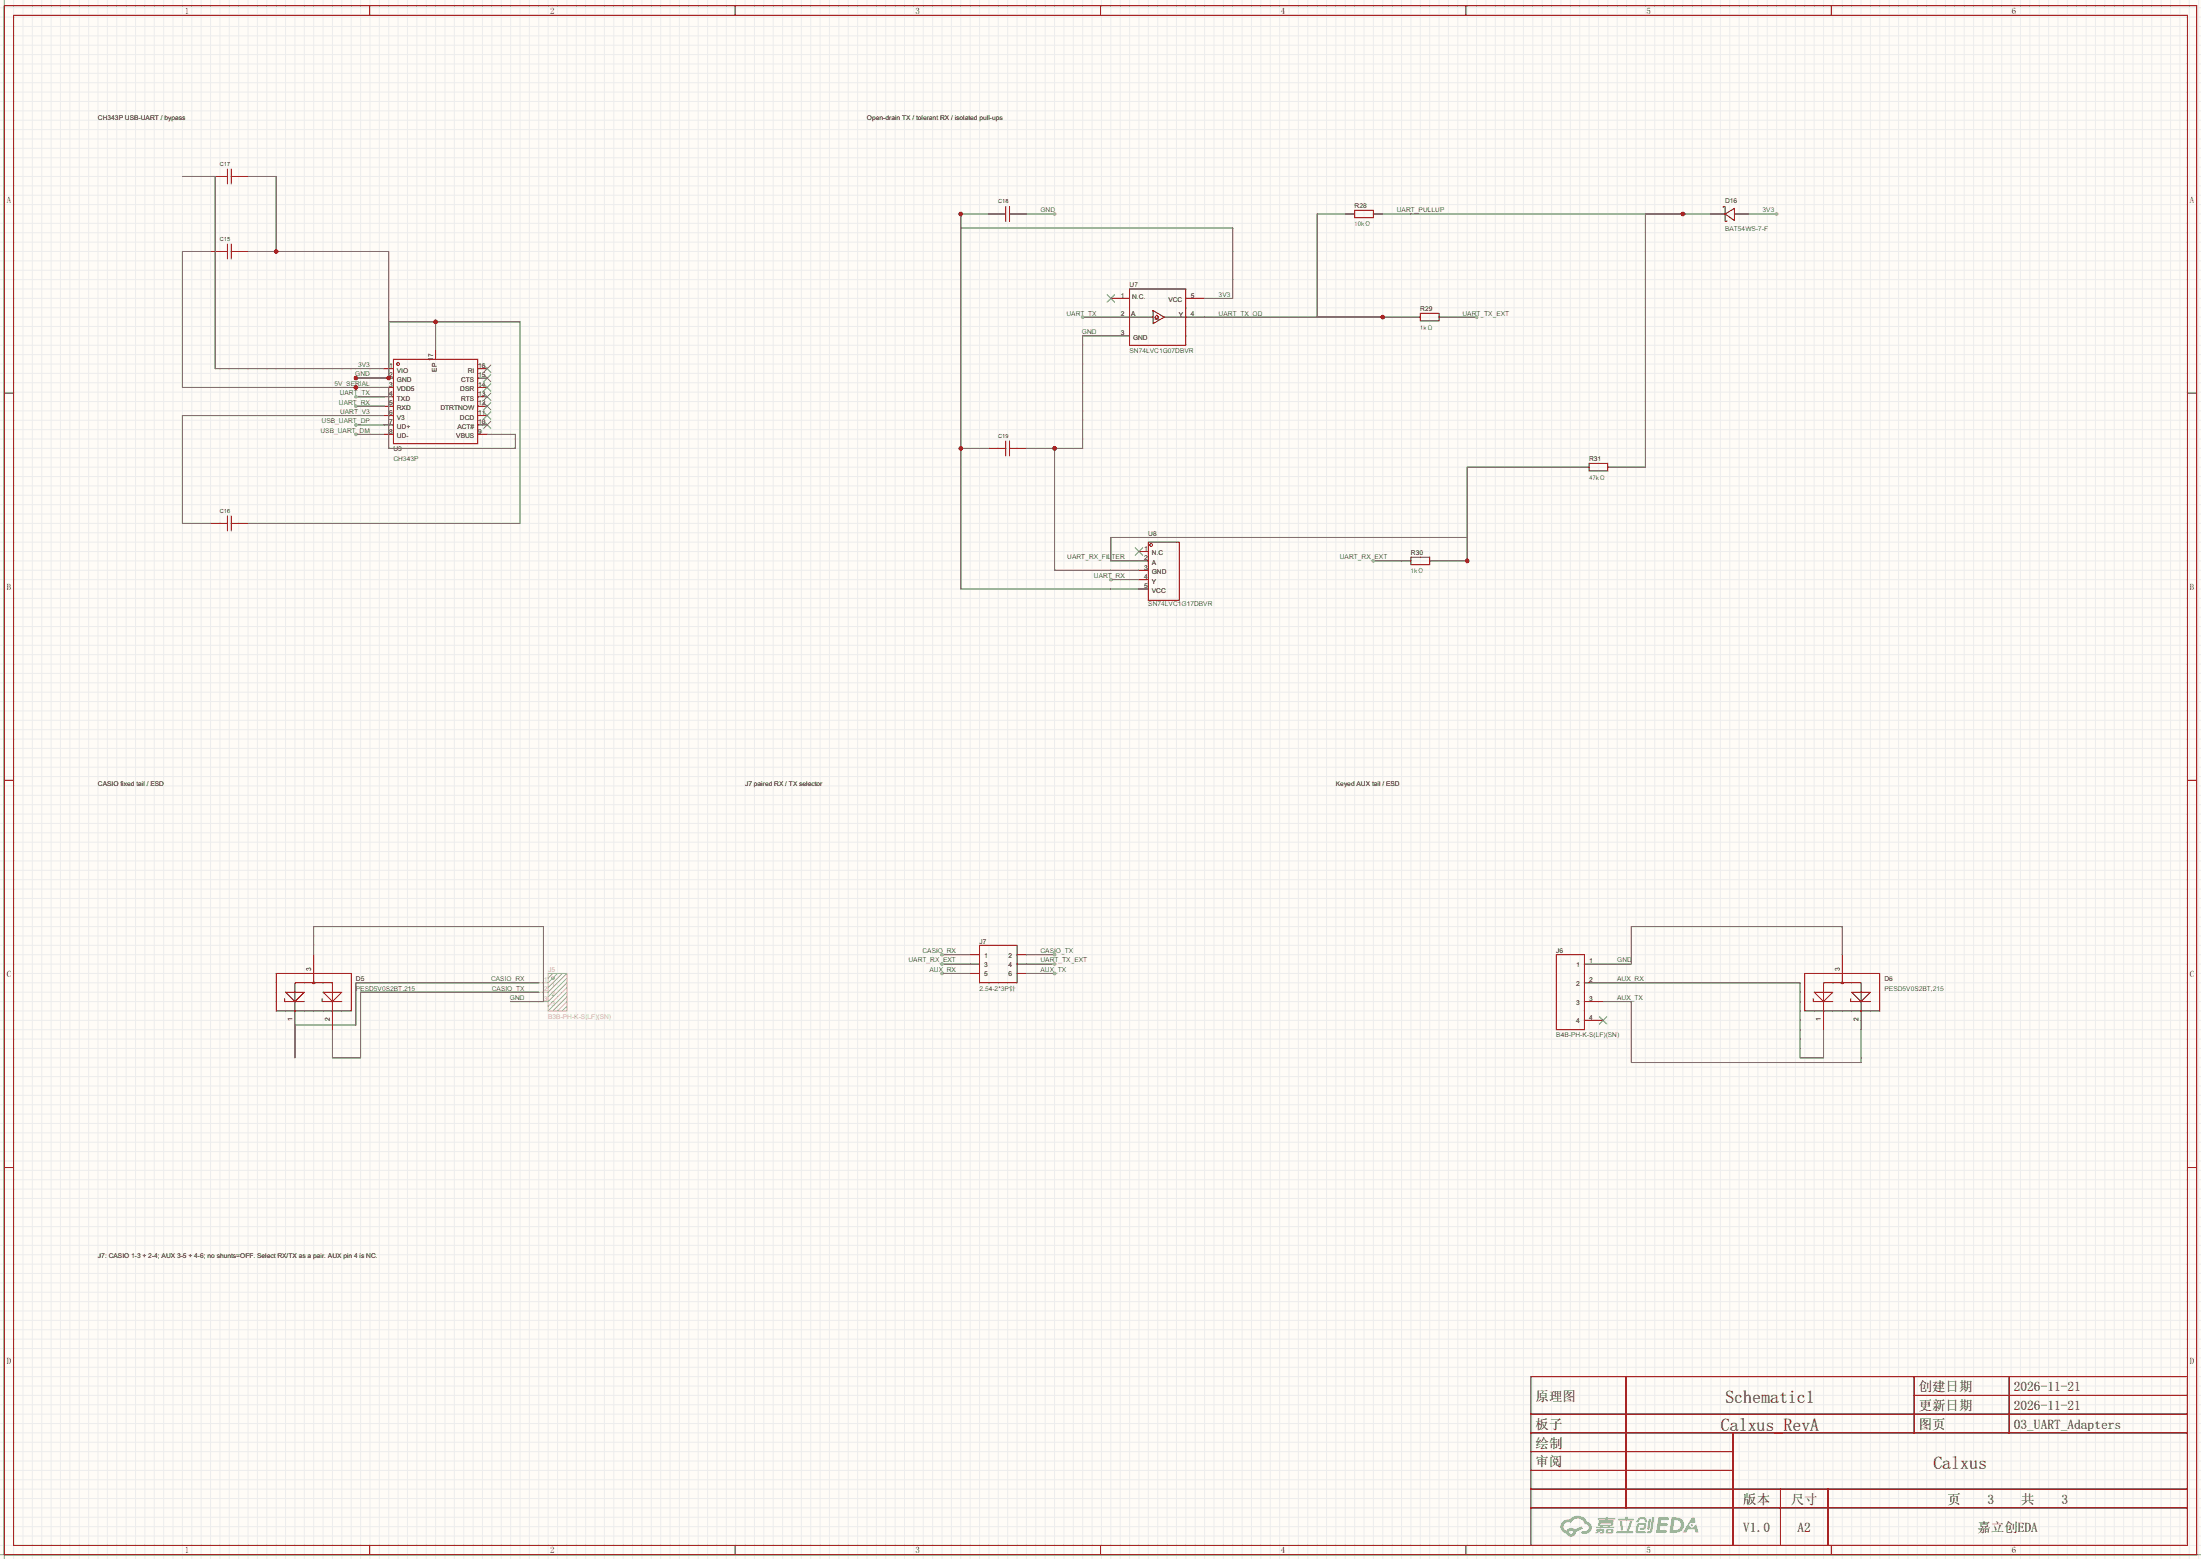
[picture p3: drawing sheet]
<svg xmlns="http://www.w3.org/2000/svg" width="596mm" height="422mm" viewBox="0 0 596 422" stroke-linecap="round" stroke-linejoin="round" font-family="sans-serif">
<path d="M0 0h596.1v422.3h-596.1z" fill="#fffcf7"/>
<g fill="none" stroke="#ededed" stroke-width=".27">
<path d="M0 2.1h596.1M0 4.6h596.1M0 7.2h596.1M0 9.7h596.1M0 12.2h596.1M0 14.8h596.1M0 17.3h596.1M0 19.9h596.1M1.1 0v422.3M3.7 0v422.3M6.2 0v422.3M8.8 0v422.3"/>
<path d="M11.3 0v422.3M13.8 0v422.3M16.4 0v422.3M18.9 0v422.3M21.5 0v422.3M24 0v422.3M26.5 0v422.3M29.1 0v422.3M31.6 0v422.3M34.2 0v422.3M36.7 0v422.3M39.2 0v422.3"/>
<path d="M41.8 0v422.3M44.3 0v422.3M46.9 0v422.3M49.4 0v422.3M51.9 0v422.3M54.5 0v422.3M57 0v422.3M59.6 0v422.3M62.1 0v422.3M64.6 0v422.3M67.2 0v422.3M69.7 0v422.3"/>
<path d="M72.3 0v422.3M74.8 0v422.3M77.3 0v422.3M79.9 0v422.3M82.4 0v422.3M85 0v422.3M87.5 0v422.3M90 0v422.3M92.6 0v422.3M95.1 0v422.3M97.7 0v422.3M100.2 0v422.3"/>
<path d="M102.7 0v422.3M105.3 0v422.3M107.8 0v422.3M110.4 0v422.3M112.9 0v422.3M115.4 0v422.3M118 0v422.3M120.5 0v422.3M123.1 0v422.3M125.6 0v422.3M128.1 0v422.3M130.7 0v422.3"/>
<path d="M133.2 0v422.3M135.8 0v422.3M138.3 0v422.3M140.8 0v422.3M143.4 0v422.3M145.9 0v422.3M148.5 0v422.3M151 0v422.3M153.5 0v422.3M156.1 0v422.3M158.6 0v422.3M161.2 0v422.3"/>
<path d="M163.7 0v422.3M166.2 0v422.3M168.8 0v422.3M171.3 0v422.3M173.9 0v422.3M176.4 0v422.3M178.9 0v422.3M181.5 0v422.3M184 0v422.3M186.6 0v422.3M189.1 0v422.3M191.6 0v422.3"/>
<path d="M194.2 0v422.3M196.7 0v422.3M199.3 0v422.3M201.8 0v422.3M204.3 0v422.3M206.9 0v422.3M209.4 0v422.3M212 0v422.3M214.5 0v422.3M217 0v422.3M219.6 0v422.3M222.1 0v422.3"/>
<path d="M224.7 0v422.3M227.2 0v422.3M229.7 0v422.3M232.3 0v422.3M234.8 0v422.3M237.4 0v422.3M239.9 0v422.3M242.4 0v422.3M245 0v422.3M247.5 0v422.3M250.1 0v422.3M252.6 0v422.3"/>
<path d="M255.1 0v422.3M257.7 0v422.3M260.2 0v422.3M262.8 0v422.3M265.3 0v422.3M267.8 0v422.3M270.4 0v422.3M272.9 0v422.3M275.5 0v422.3M278 0v422.3M280.5 0v422.3M283.1 0v422.3"/>
<path d="M285.6 0v422.3M288.2 0v422.3M290.7 0v422.3M293.2 0v422.3M295.8 0v422.3M298.3 0v422.3M300.9 0v422.3M303.4 0v422.3M305.9 0v422.3M308.5 0v422.3M311 0v422.3M313.6 0v422.3"/>
<path d="M316.1 0v422.3M318.6 0v422.3M321.2 0v422.3M323.7 0v422.3M326.3 0v422.3M328.8 0v422.3M331.3 0v422.3M333.9 0v422.3M336.4 0v422.3M339 0v422.3M341.5 0v422.3M344 0v422.3"/>
<path d="M346.6 0v422.3M349.1 0v422.3M351.7 0v422.3M354.2 0v422.3M356.7 0v422.3M359.3 0v422.3M361.8 0v422.3M364.4 0v422.3M366.9 0v422.3M369.4 0v422.3M372 0v422.3M374.5 0v422.3"/>
<path d="M377.1 0v422.3M379.6 0v422.3M382.1 0v422.3M384.7 0v422.3M387.2 0v422.3M389.8 0v422.3M392.3 0v422.3M394.8 0v422.3M397.4 0v422.3M399.9 0v422.3M402.5 0v422.3M405 0v422.3"/>
<path d="M407.5 0v422.3M410.1 0v422.3M412.6 0v422.3M415.2 0v422.3M417.7 0v422.3M420.2 0v422.3M422.8 0v422.3M425.3 0v422.3M427.9 0v422.3M430.4 0v422.3M432.9 0v422.3M435.5 0v422.3"/>
<path d="M438 0v422.3M440.6 0v422.3M443.1 0v422.3M445.6 0v422.3M448.2 0v422.3M450.7 0v422.3M453.3 0v422.3M455.8 0v422.3M458.3 0v422.3M460.9 0v422.3M463.4 0v422.3M466 0v422.3"/>
<path d="M468.5 0v422.3M471 0v422.3M473.6 0v422.3M476.1 0v422.3M478.7 0v422.3M481.2 0v422.3M483.7 0v422.3M486.3 0v422.3M488.8 0v422.3M491.4 0v422.3M493.9 0v422.3M496.4 0v422.3"/>
<path d="M499 0v422.3M501.5 0v422.3M504.1 0v422.3M506.6 0v422.3M509.1 0v422.3M511.7 0v422.3M514.2 0v422.3M516.8 0v422.3M519.3 0v422.3M521.8 0v422.3M524.4 0v422.3M526.9 0v422.3"/>
<path d="M529.5 0v422.3M532 0v422.3M534.5 0v422.3M537.1 0v422.3M539.6 0v422.3M542.2 0v422.3M544.7 0v422.3M547.2 0v422.3M549.8 0v422.3M552.3 0v422.3M554.9 0v422.3M557.4 0v422.3"/>
<path d="M559.9 0v422.3M562.5 0v422.3M565 0v422.3M567.6 0v422.3M570.1 0v422.3M572.6 0v422.3M575.2 0v422.3M577.7 0v422.3M580.3 0v422.3M582.8 0v422.3M585.3 0v422.3M587.9 0v422.3"/>
<path d="M590.4 0v422.3M593 0v422.3M595.5 0v422.3M0 22.4h596.1M0 24.9h596.1M0 27.5h596.1M0 30h596.1M0 32.6h596.1M0 35.1h596.1M0 37.6h596.1M0 40.2h596.1M0 42.7h596.1"/>
<path d="M0 45.3h596.1M0 47.8h596.1M0 50.3h596.1M0 52.9h596.1M0 55.4h596.1M0 58h596.1M0 60.5h596.1M0 63h596.1M0 65.6h596.1M0 68.1h596.1M0 70.7h596.1M0 73.2h596.1"/>
<path d="M0 75.7h596.1M0 78.3h596.1M0 80.8h596.1M0 83.4h596.1M0 85.9h596.1M0 88.4h596.1M0 91h596.1M0 93.5h596.1M0 96.1h596.1M0 98.6h596.1M0 101.1h596.1M0 103.7h596.1"/>
<path d="M0 106.2h596.1M0 108.8h596.1M0 111.3h596.1M0 113.8h596.1M0 116.4h596.1M0 118.9h596.1M0 121.5h596.1M0 124h596.1M0 126.5h596.1M0 129.1h596.1M0 131.6h596.1M0 134.2h596.1"/>
<path d="M0 136.7h596.1M0 139.2h596.1M0 141.8h596.1M0 144.3h596.1M0 146.9h596.1M0 149.4h596.1M0 151.9h596.1M0 154.5h596.1M0 157h596.1M0 159.6h596.1M0 162.1h596.1M0 164.6h596.1"/>
<path d="M0 167.2h596.1M0 169.7h596.1M0 172.3h596.1M0 174.8h596.1M0 177.3h596.1M0 179.9h596.1M0 182.4h596.1M0 185h596.1M0 187.5h596.1M0 190h596.1M0 192.6h596.1M0 195.1h596.1"/>
<path d="M0 197.7h596.1M0 200.2h596.1M0 202.7h596.1M0 205.3h596.1M0 207.8h596.1M0 210.4h596.1M0 212.9h596.1M0 215.4h596.1M0 218h596.1M0 220.5h596.1M0 223.1h596.1M0 225.6h596.1"/>
<path d="M0 228.1h596.1M0 230.7h596.1M0 233.2h596.1M0 235.8h596.1M0 238.3h596.1M0 240.8h596.1M0 243.4h596.1M0 245.9h596.1M0 248.5h596.1M0 251h596.1M0 253.5h596.1M0 256.1h596.1"/>
<path d="M0 258.6h596.1M0 261.2h596.1M0 263.7h596.1M0 266.2h596.1M0 268.8h596.1M0 271.3h596.1M0 273.9h596.1M0 276.4h596.1M0 278.9h596.1M0 281.5h596.1M0 284h596.1M0 286.6h596.1"/>
<path d="M0 289.1h596.1M0 291.6h596.1M0 294.2h596.1M0 296.7h596.1M0 299.3h596.1M0 301.8h596.1M0 304.3h596.1M0 306.9h596.1M0 309.4h596.1M0 312h596.1M0 314.5h596.1M0 317h596.1"/>
<path d="M0 319.6h596.1M0 322.1h596.1M0 324.7h596.1M0 327.2h596.1M0 329.7h596.1M0 332.3h596.1M0 334.8h596.1M0 337.4h596.1M0 339.9h596.1M0 342.4h596.1M0 345h596.1M0 347.5h596.1"/>
<path d="M0 350.1h596.1M0 352.6h596.1M0 355.1h596.1M0 357.7h596.1M0 360.2h596.1M0 362.8h596.1M0 365.3h596.1M0 367.8h596.1M0 370.4h596.1M0 372.9h596.1M0 375.5h596.1M0 378h596.1"/>
<path d="M0 380.5h596.1M0 383.1h596.1M0 385.6h596.1M0 388.2h596.1M0 390.7h596.1M0 393.2h596.1M0 395.8h596.1M0 398.3h596.1M0 400.9h596.1M0 403.4h596.1M0 405.9h596.1M0 408.5h596.1"/>
<path d="M0 411h596.1M0 413.6h596.1M0 416.1h596.1M0 418.6h596.1M0 421.2h596.1"/>
</g>
<path d="M1.1 0v422.3M0 421.2h596.1" fill="none" stroke="#999" stroke-width=".27"/>
<g fill="none" stroke="#a10000" stroke-width=".27">
<path d="M1.1 1.6h593.9v419.6h-593.9zM3.7 4.1h588.8v414.5h-588.8zM100.1 1.6v2.5M199.1 1.6v2.5M298.1 1.6v2.5M397 1.6v2.5M496 1.6v2.5M1.1 106.5h2.6M592.5 106.5h2.5M1.1 211.4h2.6M592.5 211.4h2.5M1.1 316.3h2.6"/>
<path d="M592.5 316.3h2.5M414.7 372.9h177.8v45.7h-177.8zM440.4 372.9v35.6M518.4 372.9v15.3M518.4 378h74.1M544.2 372.9v15.3M414.7 383.1h177.8M414.7 388.2h177.8M414.7 393.2h54.7M414.7 398.3h54.7M469.4 388.2v30.4M100.1 418.6v2.6"/>
<path d="M199.1 418.6v2.6M298.1 418.6v2.6M397 418.6v2.6M414.7 403.4h177.8M414.7 408.5h177.8M482.2 403.4v15.2M495.1 403.4v15.2M496 418.6v2.6"/>
</g>
<g fill="#5487ff">
<path d="M449.2 411.1h2.4l.4 .1-.1 .5-2 .1-.1 .9h1.6l.4 .3-.5 .4h-1.6l-.2 1.1h1.8l.2 .4-.2 .3h-2.8z"/>
<path d="M458.2 411.1h.7l.4 1.2-.7 .3a.73 .73 0 0 0-1 .3 .73 .73 0 0 0 .5 1 .73 .73 0 0 0 .8-.6l.6-.3 .6 2.2h-.9l-.2-.9h-1.8l-.5 .9h-.9z"/>
<path d="M446.6 411.5h.6l-.4 2.7a.31 .31 0 0 1-.4 .2 .31 .31 0 0 1-.2-.3z"/>
<path d="M447.5 411h.6l-.6 3.7a.89 .89 0 0 1-1.5 .4l1-.4z"/>
<path d="M443.8 411.3l.5-.3h1.2l.4 .4 .3 .9-.6 .1-.3-.8-.8-.1-.8 .9h-.5z"/>
<path d="M443.4 412.9l.5-.3h1.4a.81 .81 0 0 1 .4 1.4l-.3 .4h-1a.27 .27 0 0 1-.3-.3 .27 .27 0 0 1 .4-.2h.6l.2-.8-1.4 .1-.3 1.6h1.9a.28 .28 0 0 1 .2 .3 .28 .28 0 0 1-.3 .3h-1.9l-.4-.3-.1-.4z"/>
<path d="M437.8 414.8h4.3a.28 .28 0 0 1 .3 .3 .28 .28 0 0 1-.3 .3h-4.2z"/>
<path d="M441.5 412.1h.6l-.5 1.6a.96 .96 0 0 1-.7 1l-.2-.2z"/>
<path d="M438.8 412.1h.5l.3 2.3-.2 .3-.4-.2z"/>
<path d="M438.3 411.4h1.9l.2-.5h.5l-.1 .5h1.5a.27 .27 0 0 1 .3 .3 .27 .27 0 0 1-.3 .2h-3.9z"/>
<path d="M432.3 414.3l1.5-.2-.1 .2 .9 .2-.2 .8-1.1 .1v-.3l.6-.1 .1-.3a.71 .71 0 0 0-1 .4l-.8 .3-.1-.3 .8-.4h-.6z"/>
<path d="M432.8 411.2h2.1v-.2l.7-.1-.1 .3h1.9l.2 .3-.2 .2h-1.9l-.1 .2h1.6l.2 .2-.2 .1h-3.9l-.1-.3h1.8v-.2h-1.9z"/>
<path d="M452.8 411.1l-.7 4.1h1.5a2.14 2.14 0 0 0 2.5-2.1 2.14 2.14 0 0 0-2.6-2zM453.5 411.8a1.41 1.41 0 0 1 1.8 1.4 1.41 1.41 0 0 1-1.9 1.3h-.3z"/>
<path d="M432.9 412.6l-.1 .6 .6 .2 .1 .2h-1.2l.1 .4h4.6l.2-.2-.2-.2h-1l.1-.2a.66 .66 0 0 0 .8-.2 .66 .66 0 0 0 0-.8h-3.6zM433.5 412.7l2.9 .1-.2 .2h-2.7zM434.1 413.4h1.4l-.1 .2h-1.3z"/>
<path d="M435 414.4l-.1 .7 .1 .3h1.7l.3-.4-.1-.8h-1.4zM435.6 414.6h.7l.1 .3-.2 .2-.7-.1z"/>
<path d="M423.3 412.2a1.91 1.91 0 0 0-.6 1.9 1.91 1.91 0 0 0 1.6 1.4 1.35 1.35 0 0 0 1.5 .8 1.35 1.35 0 0 0 1.1-1.3l1.8-.9-.4-.7-1.8 .9a1.41 1.41 0 0 0-2.2 .4 1.25 1.25 0 0 1-.6-1.8 1.25 1.25 0 0 1 1.8-.4 2.01 2.01 0 0 1 2-1.1 2.01 2.01 0 0 1 1.8 1.5 .95 .95 0 0 1 1 .9 .95 .95 0 0 1-.9 1h-.6a.39 .39 0 0 0-.5 .3 .39 .39 0 0 0 .3 .4 1.78 1.78 0 0 0 2.4-1 1.78 1.78 0 0 0-1.1-2.3 3 3 0 0 0-4.9-.6l-1 .2zM425 415.1a.5 .5 0 0 1 1 0 .5 .5 0 0 1-1 0z"/>
<circle cx="458.2" cy="413.2" r=".27"/>
</g>
<g fill="none" stroke="#ababab" stroke-width=".27">
<path d="M148.5 263.7h5v10.2h-5zM149.7 263.7l-1.2 1.3M150.1 265.1l-.2 .2M151 263.7l-2.5 2.5h-2.6M152.3 263.7l-3.8 3.8M153.5 263.7l-5 5.1h-2.6M153.5 265l-5 5.1M153.5 266.2l-5 5.1h-2.6M153.5 267.5l-5 5.1M153.5 268.8l-5 5.1M153.5 270.1l-3.8 3.8M153.5 271.3l-2.5 2.6"/>
<path d="M153.5 272.6l-1.2 1.3"/>
<circle cx="149.7" cy="265" r=".38"/>
</g>
<g fill="none" stroke="#a10000" stroke-width=".27">
<path d="M59.6 47.8h2M61.6 45.8v4M62.6 45.8v4M62.6 47.8h2M270.4 58h2M272.4 55.9v4.1M273.4 58h2.1M273.4 55.9v4.1M366.9 57h5.1v2h-5.1zM466.7 56.2v-.3h.5v4.1h.5v-.3M467.2 58l2.6-1.6v3.3zM59.6 68.1h2"/>
<path d="M61.6 66.1v4.1M62.6 68.1h2M62.6 66.1v4.1M305.9 78.3h15.3v15.2h-15.3zM106.6 97.3h22.8v22.9h-22.8zM305.9 85.9h6.4M312.3 84.1l3 1.8-3 1.8zM312.8 85.9l.5-.5 .5 .5-.5 .5zM312.8 86.4h1M315.3 85.9h5.9M384.7 84.9h5.1v2h-5.1zM272.4 119.4v4.1"/>
<path d="M273.4 119.4v4.1M61.6 139.8v4M62.6 139.8v4M270.4 121.5h2M273.4 121.5h2.1M430.4 125.5h5.1v2.1h-5.1zM59.6 141.8h2M62.6 141.8h2M311 146.9h8.4v15.7h-8.4zM382.1 150.9h5.1v2.1h-5.1zM265.3 256.1h10.2v10.1h-10.2zM421.5 258.6h7.6v20.3h-7.6z"/>
<path d="M74.8 263.7h20.3v10.2h-20.3zM77.1 270.6v.7h5.3M77.3 268.8h5.1l-2.5 2.5zM79.9 273.9v-7.7h10.1v7.7M85 263.7v2.5M87.2 270.6v.7h5.4M87.5 268.8h5.1l-2.6 2.5zM488.8 263.7h20.3v10.2h-20.3zM491.1 270.6v.7h5.3M491.4 268.8h5l-2.5 2.5zM493.9 273.9v-7.7h10.2v7.7M499 263.7v2.5"/>
<path d="M501.3 270.6v.7h5.3M501.5 268.8h5.1l-2.5 2.5z"/>
<circle cx="107.8" cy="98.6" r=".38"/>
<circle cx="311.8" cy="147.6" r=".38"/>
<circle cx="85" cy="266.2" r=".25"/>
<circle cx="499" cy="266.2" r=".25"/>
</g>
<g fill="none" stroke="#870000" stroke-width=".27">
<path d="M57 47.8h2.6M64.6 47.8h2.6M267.8 58h2.6M275.5 58h2.5M364.4 58h2.5M372 58h2.5M463.4 58h3.8M469.8 58h3.8M57 68.1h2.6M64.6 68.1h2.6M104 99.9h2.6M118 94.8v2.5"/>
<path d="M129.4 99.9h2.6M300.9 85.9h5M300.9 91h5M300.9 80.8h5M321.2 85.9h5.1M321.2 80.8h5.1M382.1 85.9h2.6M389.8 85.9h2.5M104 102.4h2.6M104 105h2.6M104 107.5h2.6M104 110h2.6"/>
<path d="M104 112.6h2.6M104 115.1h2.6M104 117.7h2.6M129.4 102.4h2.6M129.4 105h2.6M129.4 107.5h2.6M129.4 110h2.6M129.4 112.6h2.6M129.4 115.1h2.6M129.4 117.7h2.6M267.8 121.5h2.6M275.5 121.5h2.5"/>
<path d="M427.9 126.5h2.5M435.5 126.5h2.5M57 141.8h2.6M64.6 141.8h2.6M308.5 149.4h2.5M308.5 151.9h2.5M308.5 154.5h2.5M308.5 157h2.5M308.5 159.6h2.5M379.6 151.9h2.5M387.2 151.9h2.6M85 258.6v5.1"/>
<path d="M262.8 258.6h2.5M275.5 258.6h2.5M499 258.6v5.1M79.9 273.9v5M90 273.9v5M262.8 261.2h2.5M262.8 263.7h2.5M275.5 261.2h2.5M275.5 263.7h2.5M429.1 261.2h5.1M429.1 266.2h5.1M429.1 271.3h5.1"/>
<path d="M429.1 276.4h5.1M493.9 273.9v5M504.1 273.9v5"/>
</g>
<g fill="none" stroke="#3c3" stroke-width=".27">
<path d="M299.8 79.8l2.1 2M301.9 79.8l-2.1 2M130.9 98.9l2.1 2M133 98.9l-2.1 2M130.9 114.1l2.1 2M130.9 111.6l2.1 2M130.9 109l2.1 2.1M130.9 106.5l2.1 2M130.9 103.9l2.1 2.1M130.9 101.4l2.1 2M133 114.1l-2.1 2M133 111.6l-2.1 2"/>
<path d="M133 109l-2.1 2.1M133 106.5l-2.1 2M133 103.9l-2.1 2.1M133 101.4l-2.1 2M307.5 148.4l2 2M309.5 148.4l-2 2M433.2 275.4l2 2M435.2 275.4l-2 2"/>
</g>
<path d="M49.4 47.8h8.9v52.1h45.7M67.2 47.8h7.6v20.3M67.2 68.1h38.1v34.3h-8.9M105.3 87.2h35.5v54.6h-73.6M118 87.2v7.6" fill="none" stroke="#008700" stroke-width=".27"/>
<g fill="#c00">
<circle cx="118" cy="87.2" r=".63"/>
<circle cx="74.8" cy="68.1" r=".63"/>
<circle cx="105.3" cy="102.4" r=".63"/>
<circle cx="96.4" cy="102.4" r=".63"/>
</g>
<path d="M57 68.1h-7.6v36.9h55.9v16.5h34.3v-3.8h-7.6" fill="none" stroke="#008700" stroke-width=".27"/>
<circle cx="96.4" cy="105" r=".63" fill="#c00"/>
<path d="M96.4 107.5h7.6" fill="none" stroke="#008700" stroke-width=".27"/>
<circle cx="96.4" cy="107.5" r=".51" fill="#999"/>
<path d="M96.4 110h7.6" fill="none" stroke="#008700" stroke-width=".27"/>
<circle cx="96.4" cy="110" r=".51" fill="#999"/>
<path d="M96.4 115.1h7.6M104 112.6h-54.6v29.2h7.6" fill="none" stroke="#008700" stroke-width=".27"/>
<circle cx="96.4" cy="115.1" r=".51" fill="#999"/>
<path d="M96.4 117.7h7.6" fill="none" stroke="#008700" stroke-width=".27"/>
<circle cx="96.4" cy="117.7" r=".51" fill="#999"/>
<path d="M293.2 85.9h7.7" fill="none" stroke="#008700" stroke-width=".27"/>
<circle cx="293.2" cy="85.9" r=".51" fill="#999"/>
<path d="M300.9 91h-7.7v30.5h-15.2M285.6 121.5v33h22.9" fill="none" stroke="#008700" stroke-width=".27"/>
<circle cx="285.6" cy="121.5" r=".63" fill="#c00"/>
<path d="M267.8 58h-7.6v101.6h48.3M260.2 61.8h73.7v19h-7.6M260.2 121.5h7.6" fill="none" stroke="#008700" stroke-width=".27"/>
<g fill="#c00">
<circle cx="260.2" cy="58" r=".63"/>
<circle cx="260.2" cy="121.5" r=".63"/>
</g>
<path d="M364.4 58h-7.7v27.9M326.3 85.9h55.8" fill="none" stroke="#008700" stroke-width=".27"/>
<circle cx="374.5" cy="85.9" r=".63" fill="#c00"/>
<path d="M392.3 85.9h7.6" fill="none" stroke="#008700" stroke-width=".27"/>
<circle cx="399.9" cy="85.9" r=".51" fill="#999"/>
<path d="M374.5 58h88.9M445.6 58v68.5h-7.6" fill="none" stroke="#008700" stroke-width=".27"/>
<circle cx="455.8" cy="58" r=".63" fill="#c00"/>
<path d="M427.9 126.5h-30.5v25.4h-7.6M397.4 145.6h-96.5v6.3h7.6" fill="none" stroke="#008700" stroke-width=".27"/>
<circle cx="397.4" cy="151.9" r=".63" fill="#c00"/>
<path d="M300.9 157h7.6" fill="none" stroke="#008700" stroke-width=".27"/>
<circle cx="300.9" cy="157" r=".51" fill="#999"/>
<path d="M372 151.9h7.6" fill="none" stroke="#008700" stroke-width=".27"/>
<circle cx="372" cy="151.9" r=".51" fill="#999"/>
<path d="M473.6 58h7.6" fill="none" stroke="#008700" stroke-width=".27"/>
<circle cx="481.2" cy="58" r=".51" fill="#999"/>
<path d="M278 58h7.6" fill="none" stroke="#008700" stroke-width=".27"/>
<circle cx="285.6" cy="58" r=".51" fill="#999"/>
<path d="M85 258.6v-7.6h62.2v20.3h-8.9M255.1 258.6h7.7M145.9 266.2h-49.5v11.5h-16.5v8.9M145.9 268.8h-48.2v17.8h-7.7v-7.7" fill="none" stroke="#008700" stroke-width=".27"/>
<circle cx="255.1" cy="258.6" r=".51" fill="#999"/>
<path d="M278 258.6h7.6" fill="none" stroke="#008700" stroke-width=".27"/>
<circle cx="285.6" cy="258.6" r=".51" fill="#999"/>
<path d="M255.1 261.2h7.7" fill="none" stroke="#008700" stroke-width=".27"/>
<circle cx="255.1" cy="261.2" r=".51" fill="#999"/>
<path d="M278 261.2h7.6" fill="none" stroke="#008700" stroke-width=".27"/>
<circle cx="285.6" cy="261.2" r=".51" fill="#999"/>
<path d="M255.1 263.7h7.7" fill="none" stroke="#008700" stroke-width=".27"/>
<circle cx="255.1" cy="263.7" r=".51" fill="#999"/>
<path d="M278 263.7h7.6" fill="none" stroke="#008700" stroke-width=".27"/>
<circle cx="285.6" cy="263.7" r=".51" fill="#999"/>
<path d="M499 258.6v-7.6h-57.2v10.2h-7.6M434.2 271.3h7.6v16.5h62.3v-8.9M434.2 266.2h53.4v20.4h6.3v-7.7" fill="none" stroke="#008700" stroke-width=".27"/>
<g font-size="4.8">
<text x="467.3" y="380">Schematic1</text>
<text x="466.1" y="387.7">Calxus_RevA</text>
<text x="523.6" y="397.8">Calxus</text>
</g>
<g font-size="3.6">
<text x="519.7" y="376.9">创建日期</text>
<text x="545.5" y="376.9">2026-11-21</text>
<text x="415.9" y="379.4">原理图</text>
<text x="519.7" y="382">更新日期</text>
<text x="545.5" y="382">2026-11-21</text>
<text x="415.9" y="387.1">板子</text>
<text x="519.7" y="387.1">图页</text>
<text x="545.5" y="387.1">03_UART_Adapters</text>
<text x="415.9" y="392.1">绘制</text>
<text x="415.9" y="397.2">审阅</text>
<text x="472.2" y="407.4">版本</text>
<text x="485" y="407.4">尺寸</text>
<text x="527.4" y="407.4">页</text>
<text x="538.3" y="407.4">3</text>
<text x="547.4" y="407.4">共</text>
<text x="558.3" y="407.4">3</text>
<text x="472.2" y="415">V1.0</text>
<text x="486.9" y="415">A2</text>
<text x="535.6" y="415">嘉立</text>
<text x="542.9" y="415">创E</text>
<text x="548.3" y="415">D</text>
<text x="550.1" y="415">A</text>
</g>
<g font-size="2.4" fill="#a00000">
<text x="50" y="3.7">1</text>
<text x="149" y="3.7">2</text>
<text x="248" y="3.7">3</text>
<text x="346.9" y="3.7">4</text>
<text x="445.9" y="3.7">5</text>
<text x="544.9" y="3.7">6</text>
<text x="1.8" y="54.9">A</text>
<text x="593.1" y="54.9">A</text>
<text x="1.8" y="159.8">B</text>
<text x="593.1" y="159.8">B</text>
<text x="1.8" y="264.7">C</text>
<text x="593.1" y="264.7">C</text>
<text x="1.8" y="369.6">D</text>
<text x="593.1" y="369.6">D</text>
<text x="50" y="420.8">1</text>
<text x="149" y="420.8">2</text>
<text x="248" y="420.8">3</text>
<text x="346.9" y="420.8">4</text>
<text x="445.9" y="420.8">5</text>
<text x="544.9" y="420.8">6</text>
</g>
<g font-size="1.8">
<text x="26.5" y="32.6">CH343P USB-UART / bypass</text>
<text x="234.8" y="32.6">Open-drain TX / tolerant RX / isolated pull-ups</text>
<text x="303.5" y="80.6">1</text>
<text x="306.6" y="80.9">N.C.</text>
<text x="316.4" y="81.9">VCC</text>
<text x="322.6" y="80.6">5</text>
<text x="303.5" y="85.7">2</text>
<text x="306.4" y="85.7">A</text>
<text x="319.3" y="86">Y</text>
<text x="322.6" y="85.7">4</text>
<text x="303.5" y="90.8">3</text>
<text x="306.9" y="92.1">GND</text>
<text x="105.4" y="99.7">1</text>
<text x="107.5" y="100.9">VIO</text>
<text x="117.3" y="97.8" transform="rotate(-90 117.3 97.8)">17</text>
<text x="118.3" y="100.7" transform="rotate(-90 118.3 100.7)">EP</text>
<text x="126.7" y="100.9">RI</text>
<text x="129.5" y="99.7">16</text>
<text x="105.4" y="102.2">2</text>
<text x="105.4" y="104.8">3</text>
<text x="105.4" y="107.3">4</text>
<text x="107.5" y="103.5">GND</text>
<text x="107.5" y="106">VDD5</text>
<text x="124.7" y="106">DSR</text>
<text x="124.9" y="103.5">CTS</text>
<text x="129.5" y="107.3">13</text>
<text x="129.5" y="104.8">14</text>
<text x="129.5" y="102.2">15</text>
<text x="105.4" y="109.8">5</text>
<text x="105.4" y="112.4">6</text>
<text x="107.5" y="108.6">TXD</text>
<text x="107.5" y="111.1">RXD</text>
<text x="107.5" y="113.6">V3</text>
<text x="119.3" y="111.1">DTRTNOW</text>
<text x="124.6" y="113.6">DCD</text>
<text x="124.9" y="108.6">RTS</text>
<text x="129.5" y="112.4">11</text>
<text x="129.5" y="109.8">12</text>
<text x="105.4" y="114.9">7</text>
<text x="105.4" y="117.5">8</text>
<text x="107.5" y="116.2">UD+</text>
<text x="107.5" y="118.7">UD-</text>
<text x="123.6" y="118.7">VBUS</text>
<text x="123.9" y="116.2">ACT#</text>
<text x="129.5" y="117.5">9</text>
<text x="129.5" y="114.9">10</text>
<text x="309.9" y="149.2">1</text>
<text x="309.9" y="151.7">2</text>
<text x="309.9" y="154.3">3</text>
<text x="312" y="150.5">N.C</text>
<text x="312" y="153">A</text>
<text x="312" y="155.6">GND</text>
<text x="309.9" y="156.8">4</text>
<text x="309.9" y="159.4">5</text>
<text x="312" y="158.1">Y</text>
<text x="312" y="160.6">VCC</text>
<text x="26.5" y="213">CASIO fixed tail / ESD</text>
<text x="201.8" y="213">J7 paired RX / TX selector</text>
<text x="361.8" y="213">Keyed AUX tail / ESD</text>
<text x="84.3" y="262.9" transform="rotate(-90 84.3 262.9)">3</text>
<text x="266.6" y="259.4">1</text>
<text x="266.6" y="262">3</text>
<text x="273.2" y="259.4">2</text>
<text x="273.2" y="262">4</text>
<text x="426.9" y="262">1</text>
<text x="430.4" y="261">1</text>
<text x="498.3" y="262.9" transform="rotate(-90 498.3 262.9)">3</text>
<text x="266.6" y="264.5">5</text>
<text x="273.2" y="264.5">6</text>
<text x="426.9" y="267.1">2</text>
<text x="430.4" y="266">2</text>
<text x="426.9" y="272.1">3</text>
<text x="430.4" y="271.1">3</text>
<text x="79.2" y="276.6" transform="rotate(-90 79.2 276.6)">1</text>
<text x="89.4" y="276.6" transform="rotate(-90 89.4 276.6)">2</text>
<text x="426.9" y="277.2">4</text>
<text x="430.4" y="276.2">4</text>
<text x="493.2" y="276.6" transform="rotate(-90 493.2 276.6)">1</text>
<text x="503.4" y="276.6" transform="rotate(-90 503.4 276.6)">2</text>
<text x="26.5" y="340.7">J7: CASIO 1-3 + 2-4; AUX 3-5 + 4-6; no shunts=OFF. Select RX/TX as a pair. AUX pin 4 is NC.</text>
</g>
<g font-size="1.8" fill="#00f">
<text x="281.8" y="57.5">GND</text>
<text x="378.3" y="57.5">UART_PULLUP</text>
<text x="477.4" y="57.5">3V3</text>
<text x="366.9" y="61.3">10kΩ</text>
<text x="467.2" y="62.6">BAT54WS-7-F</text>
<text x="330.1" y="80.4">3V3</text>
<text x="288.9" y="85.5">UART_TX</text>
<text x="330.1" y="85.5">UART_TX_OD</text>
<text x="384.7" y="89.3">1kΩ</text>
<text x="396.1" y="85.5">UART_TX_EXT</text>
<text x="293.1" y="90.6">GND</text>
<text x="305.9" y="95.6">SN74LVC1G07DBVR</text>
<text x="96.2" y="102">GND</text>
<text x="97" y="99.4">3V3</text>
<text x="90.6" y="104.5">5V_SERIAL</text>
<text x="92" y="107.1">UART_TX</text>
<text x="91.8" y="109.6">UART_RX</text>
<text x="92.1" y="112.1">UART_V3</text>
<text x="86.8" y="117.2">USB_UART_DM</text>
<text x="87.1" y="114.7">USB_UART_DP</text>
<text x="106.6" y="124.8">CH343P</text>
<text x="430.4" y="129.9">47kΩ</text>
<text x="289.1" y="151.5">UART_RX_FILTER</text>
<text x="362.9" y="151.5">UART_RX_EXT</text>
<text x="382.1" y="155.3">1kΩ</text>
<text x="296.3" y="156.6">UART_RX</text>
<text x="311" y="164.2">SN74LVC1G17DBVR</text>
<text x="246.1" y="260.7">UART_RX_EXT</text>
<text x="249.9" y="258.2">CASIO_RX</text>
<text x="251.8" y="263.3">AUX_RX</text>
<text x="281.8" y="258.2">CASIO_TX</text>
<text x="281.8" y="260.7">UART_TX_EXT</text>
<text x="281.8" y="263.3">AUX_TX</text>
<text x="438" y="260.7">GND</text>
<text x="96.4" y="268.4">PESD5V0S2BT,215</text>
<text x="133" y="265.8">CASIO_RX</text>
<text x="133.2" y="268.4">CASIO_TX</text>
<text x="265.3" y="268.4">2.54-2</text>
<text x="270.4" y="268.4">*3P</text>
<text x="273.3" y="268.4">针</text>
<text x="438" y="265.8">AUX_RX</text>
<text x="510.4" y="268.4">PESD5V0S2BT,215</text>
<text x="138.1" y="270.9">GND</text>
<text x="438" y="270.9">AUX_TX</text>
<text x="421.5" y="281.1">B4B-PH-K-S(LF)(SN)</text>
</g>
<g font-size="1.8" fill="#000080">
<text x="366.9" y="56.3">R28</text>
<text x="467.2" y="55">D16</text>
<text x="305.9" y="77.9">U7</text>
<text x="384.7" y="84.2">R29</text>
<text x="106.6" y="122.3">U3</text>
<text x="430.4" y="124.8">R31</text>
<text x="311" y="145.2">U8</text>
<text x="382.1" y="150.2">R30</text>
<text x="265.3" y="255.7">J7</text>
<text x="421.5" y="258.2">J6</text>
<text x="96.4" y="265.8">D5</text>
<text x="510.4" y="265.8">D6</text>
</g>
<g font-size="1.8" fill="#ababab">
<text x="148.5" y="263.3">J5</text>
<text x="147.3" y="266">1</text>
<text x="147.3" y="268.6">2</text>
<text x="149.4" y="267.3">1</text>
<text x="149.4" y="269.9">2</text>
<text x="147.3" y="271.1">3</text>
<text x="148.5" y="276">B3B-PH-K-S(LF)(SN)</text>
<text x="149.4" y="272.4">3</text>
</g>
<g font-size="1.5" fill="#000080">
<text x="59.6" y="44.9">C17</text>
<text x="270.4" y="55.1">C18</text>
<text x="59.6" y="65.2">C15</text>
<text x="270.4" y="118.6">C19</text>
<text x="59.6" y="138.9">C16</text>
</g>
</svg>
